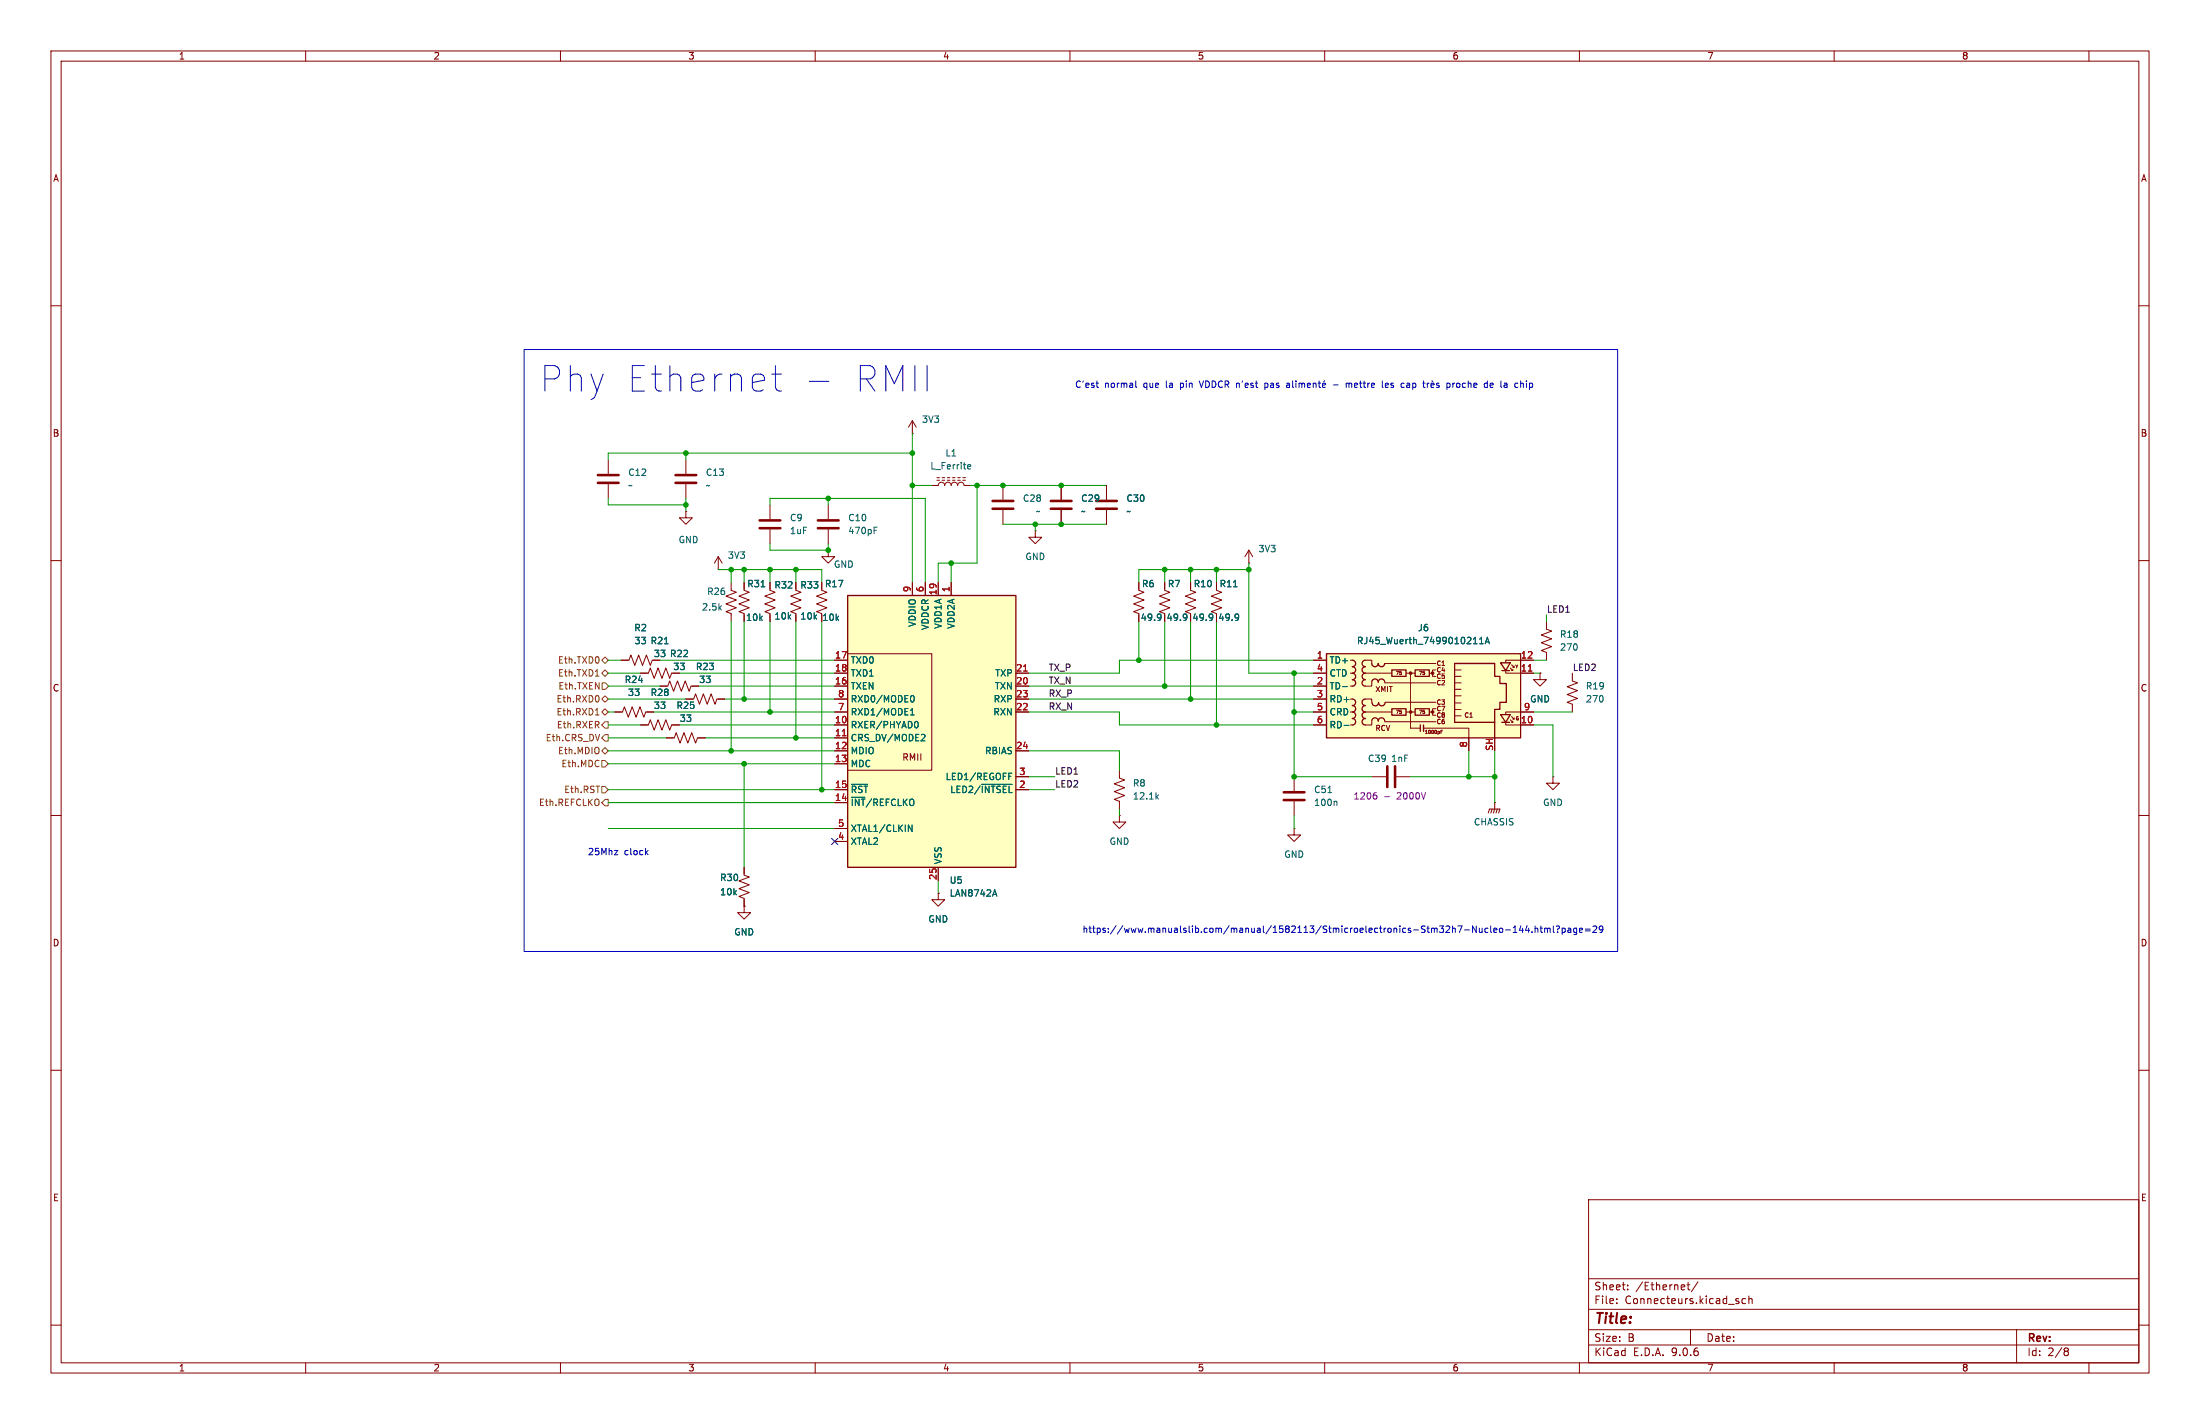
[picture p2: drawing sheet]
<svg xmlns="http://www.w3.org/2000/svg" width="432mm" height="279mm" viewBox="0 0 432 279" stroke-linecap="round" stroke-linejoin="round" font-family="sans-serif">
<g fill="none" stroke="#840000" stroke-width=".2">
<path d="M10 10h411.8v259.4h-411.8zM12 12h407.8v255.4h-407.8zM60 10v2M110 10v2M160 10v2M210 10v2M260 10v2M310 10v2M360 10v2M410 10v2M10 60h2M419.8 60h2"/>
<path d="M119.4 90.2v2.8M119.4 95v2.8M10 110h2M146 114.3v1.5l1.1 .4-2.1 .8 2.1 .7-2.1 .8 2.1 .8-2.1 .7 1 .4M233.7 114.3v1.5l1 .4-2 .8 2 .7-2 .8 2 .8-2 .7 1 .4M238.8 114.3v1.5l1 .4-2.1 .8 2.1 .7-2.1 .8 2.1 .8-2.1 .7 1.1 .4M419.8 110h2M120.6 139.7h1.6l.4-1 .7 2 .8-2 .7 2 .8-2 .8 2 .3-1h1.6M10 160h2M419.8 160h2M10 210h2M419.8 210h2"/>
<path d="M311.8 235.4h108v32h-108zM10 260h2M311.8 256.9h108M311.8 250.9h108M317.3 255.6v.2M317.3 254.9v.1M319.5 252.9v.2M319.5 252.2v.1M331.1 252.1h.6M331.3 251.6v1.3l.4 .2M333.3 251.5l-1.3 1.9M341.1 255.3l.2 .2-.2 .3"/>
<path d="M341.1 254.8l.2 .1M342.6 254.9l-.4-.1-.3 .3 .1 .6h.6M343.3 254.9l.2-.1 .3 .1 .1 .9M343.3 254.3v1.5M419.8 260h2M60 267.4v2M110 267.4v2M160 267.4v2M210 267.4v2M260 267.4v2M310 267.4v2M311.8 263.9h108"/>
<path d="M311.8 260.9h108M331.8 260.9v3M360 267.4v2M395.8 260.9v6.5M405.4 264.5l.4 .1 .2 .2-.3 .3M405.4 265.1h.3M405.7 265.1l.2 .2 .1 .4-.2 .2-.4 .1M410 267.4v2"/>
</g>
<path d="M149.4 115.1h.7M242.1 115.1h.7M237.9 120.5l.1 .7-.1 .4M238 121l-.1 .2M243 120.5l.1 .7-.2 .4M243.1 121l-.1 .2" fill="none" stroke="#006464" stroke-width=".2"/>
<path d="M117.3 93.2h4.1M117.3 94.7h4.1" fill="none" stroke="#840000" stroke-width=".51"/>
<path d="M260.3 128.3h38.1v16.5h-38.1z" fill="#ffffc2"/>
<g fill="#840000" stroke="#840000" stroke-width=".2">
<circle cx="276.9" cy="132.1" r=".25"/>
<circle cx="276.9" cy="139.7" r=".25"/>
<circle cx="281.2" cy="132.1" r=".25"/>
<circle cx="281.2" cy="139.7" r=".25"/>
</g>
<g fill="none" stroke="#840000" stroke-width=".2">
<path d="M134.6 90.2v2.8M134.6 95v2.8M151.1 99.1v2.8M162.6 99.1v2.8M179.1 85.1h.1M179.1 82.6l-.8 1.2M179.1 82.6l.7 1.2M179.1 82.6v2.5M182.9 95.3l1.3-.1a.63 .63 0 0 1 .6-.6 .63 .63 0 0 1 .6 .7v-.1a.63 .63 0 0 1 .7-.6 .63 .63 0 0 1 .6 .7v-.1a.63 .63 0 0 1 .6-.6 .63 .63 0 0 1 .7 .7v-.1a.63 .63 0 0 1 .6-.6 .63 .63 0 0 1 .6 .7h1.3M183.9 94.2h.5M183.9 93.7h.5M184.9 94.2h.5"/>
<path d="M184.9 93.7h.5M185.9 94.2h.5M185.9 93.7h.5M186.9 94.2h.6M186.9 93.7h.6M188 94.2h.5M188 93.7h.5M189 94.2h.5M189 93.7h.5M196.8 95.3v2.7M208.3 95.3v2.7M217.2 95.3v2.7"/>
<path d="M134.6 100.3v1.3h1.3l-1.3 1.3-1.3-1.3h1.3M134.6 100.3h.1M141 111.8h.1M141 109.2l-.8 1.3M141 109.2l.7 1.3M141 109.2v2.6M143.5 114.3v1.5l1 .4-2 .8 2 .7-2 .8 2 .8-2 .7 1 .4v1.5M151.1 114.3v1.5l1 .4-2 .8 2 .7-2 .8 2 .8-2 .7 1 .4v1.5M151.1 103.9v2.8M156.2 114.3v1.5l1 .4-2 .8 2 .7-2 .8 2 .8-2 .7 1 .4v1.5M161.3 114.3v1.5l1 .4-2 .8 2 .7-2 .8 2 .8-2 .7 1 .4M162.6 108v1.2h1.2l-1.2 1.3-1.3-1.3h1.3"/>
<path d="M162.6 108h.1M162.6 103.9v2.8M196.8 100.1v2.8M203.2 104.1v1.3h1.3l-1.3 1.3-1.3-1.3h1.3M203.2 104.1h.1M208.3 100.1v2.8M217.2 100.1v2.8M223.5 114.3v1.5l1 .4-2 .8 2 .7-2 .8 2 .8-2 .7 1 .4M228.6 114.3v1.5l1 .4-2 .8 2 .7-2 .8 2 .8-2 .7 1 .4M245.1 110.5h.1M245.1 108l-.8 1.2M245.1 108l.8 1.2"/>
<path d="M245.1 108v2.5M121.9 129.5h1.5l.4-1 .8 2.1 .7-2.1 .8 2.1 .8-2.1 .7 2.1 .4-1.1M125.7 132.1h1.6l.3-1 .8 2 .8-2 .7 2 .8-2 .7 2 .4-1M129.5 134.6h1.6l.3-1 .8 2 .8-2 .7 2 .8-2 .8 2 .3-1h1.6M134.6 137.2h1.5l.4-1.1 .8 2.1 .7-2.1 .8 2.1 .8-2.1 .7 2.1 .4-1h1.5M257.8 132.1h2.5M257.8 139.7h2.5M257.8 129.5h2.5M257.8 134.6h2.5M257.8 137.2h2.5M265 132.1h.4M265 139.7h.4"/>
<path d="M265 129.5h.4M265 134.6h.4M265 137.2h.4M268 129.5h1.2v.7M268 137.2h1.2v.6M268 132.1h5.2M268 139.7h5M269.2 134v.6h-1.2M271.8 130.2h10M271.8 134h10M271.9 137.8h9.9M276 132.1h1.7"/>
<path d="M276 139.7h1.7M276.9 132.1v10.8h1.9M280.7 132.1h.5M280.7 139.7h.5M281.8 131.4h-.6v1.3h.6M281.8 139.1h-.6v1.2h.6M285.5 134h1.3M285.5 135.3h1.3M285.5 136.5h1.3M285.5 137.9h1.3M285.5 139.2h1.3M285.5 131.4h1.3"/>
<path d="M285.5 132.7h1.3M295.5 131.6v.5h5.5M296.4 131.1l.5 .5h-.2M296.7 130.4l.5 .5h-.3M296.9 131.3v.3M301 129.5h-5.5v.5M301 139.7h-5.5v.5M302.3 132.1v1.3h1.2l-1.2 1.2-1.3-1.2h1.3M302.3 132.1h.1M303.5 121.9v1.5l1 .4-2 .8 2 .7-2 .8 2 .8-2 .7 1 .4v1.5M308.6 132.1v1.5l1 .4-2 .7 2 .8-2 .8 2 .7-2 .8 1 .4v1.5M125.7 142.2h1.6l.3-1 .8 2.1 .8-2.1 .7 2.1 .8-2.1 .7 2.1 .4-1.1h1.5"/>
<path d="M130.8 144.8h1.5l.4-1 .8 2 .7-2 .8 2 .8-2 .7 2 .4-1h1.5M219.7 151.1v1.6l1 .3-2 .8 2 .8-2 .7 2 .8-2 .7 1 .4v1.6M254 152.4v2.8M254 157.2v2.8M257.8 142.2h2.5M265 142.2h.4M269.2 141.6v.6h-1.2M269.2 152.4h2.8M271.8 141.6h10M274.1 152.4h2.8M279.4 142.9h8.9v4.4M282.8 143.6h.2"/>
<path d="M283.1 143.3h-.3v.6M285.5 140.5h1.3M292.1 159.5l.3-.7h2l-.3 .7M292.9 158.8l-.3 .7M293.4 157.5v1.3l-.3 .7M293.4 157.5h.1M293.9 158.8l-.3 .7M295.5 141.7v.5h5.5M296.4 141.2l.5 .5h-.2M296.7 140.6l.5 .5h-.3M296.9 141.5v.2M304.8 152.4v1.3h1.3l-1.3 1.2-1.3-1.2h1.3"/>
<path d="M304.8 152.4h.1M219.7 160v1.3h1.3l-1.3 1.3-1.3-1.3h1.3M219.7 160h.1M254 162.6v1.2h1.3l-1.3 1.3-1.3-1.3h1.3M254 162.6h.1"/>
</g>
<g fill="none" stroke="#840000" stroke-width=".25">
<path d="M260.3 128.3h38.1v16.5h-38.1zM265.4 137.2a.64 .64 0 0 1 .7 .6 .64 .64 0 0 1-.7 .6 .64 .64 0 0 1 .7 .7 .64 .64 0 0 1-.7 .6 .64 .64 0 0 1 .7 .6 .64 .64 0 0 1-.7 .7 .64 .64 0 0 1 .7 .6 .64 .64 0 0 1-.7 .6M265.4 129.5a.64 .64 0 0 1 .7 .7 .64 .64 0 0 1-.7 .6M265.4 130.8h.1a.64 .64 0 0 1 .6 .7 .64 .64 0 0 1-.7 .6 .63 .63 0 0 1 .7 .6 .63 .63 0 0 1-.7 .7 .63 .63 0 0 1 .7 .6 .63 .63 0 0 1-.7 .6M268 129.5l-.1 .1a.63 .63 0 0 0-.6 .6 .63 .63 0 0 0 .7 .6h-.1a.63 .63 0 0 0-.6 .7 .63 .63 0 0 0 .7 .6h-.1a.63 .63 0 0 0-.6 .6 .63 .63 0 0 0 .7 .7h-.1a.63 .63 0 0 0-.6 .6 .63 .63 0 0 0 .7 .6M268 137.2h-.1a.63 .63 0 0 0-.6 .6 .63 .63 0 0 0 .7 .6h-.1a.63 .63 0 0 0-.6 .7 .63 .63 0 0 0 .7 .6h-.1a.63 .63 0 0 0-.6 .7 .63 .63 0 0 0 .7 .6h-.1a.63 .63 0 0 0-.6 .7 .63 .63 0 0 0 .7 .5M271.8 130.2a.63 .63 0 0 1-.7 .6 .63 .63 0 0 1-.6-.6 .63 .63 0 0 1-.7 .6 .63 .63 0 0 1-.6-.6M271.8 133.9a.64 .64 0 0 0-.7-.7 .64 .64 0 0 0-.6 .7 .64 .64 0 0 0-.6-.7 .64 .64 0 0 0-.7 .7M271.8 137.9a.63 .63 0 0 1-.6 .6 .63 .63 0 0 1-.6-.6 .63 .63 0 0 1-.7 .6 .63 .63 0 0 1-.6-.6M273.2 131.4h2.8v1.3h-2.8zM273.2 139.1h2.8v1.2h-2.8zM277.7 131.4h2.8v1.3h-2.8z"/>
<path d="M277.7 139.1h2.8v1.2h-2.8zM285.5 130.2h7.9v2.5h1v1.4h1.3v3.7h-1.3v1.4h-1v2.5h-7.9zM294.5 130h1.9l-.9 1.6zM294.8 131.6h1.5M271.8 141.5a.64 .64 0 0 0-.7-.7 .64 .64 0 0 0-.6 .7 .64 .64 0 0 0-.6-.7 .64 .64 0 0 0-.7 .7M278.8 142.2v1.3M279.4 142.2v1.3M293.4 141.7v3.1M294.5 140.2h1.9l-.9 1.5zM294.8 141.7h1.5"/>
</g>
<g fill="none" stroke="#006464" stroke-width=".2">
<path d="M190.1 91.2h.4v.3l-.6 .1M190.5 92h-.4M171.6 104.1h.4M171.6 103.4h.6M130.4 126.3h.7M227.8 120.5l.1 .7-.2 .4M227.9 121l-.1 .2M232.8 120.5l.2 .7-.2 .4M233 121l-.2 .2M263.5 134.7h1M289.2 126.3h.7M290.4 126.3h.7"/>
<path d="M290.4 125.4l.4-.4v1.3M291.5 126.3l.4-1.3 .4 1.3M291.6 125.9h.6M227 156.3l.4 .5M227.4 155.9l-.5 .5M260.6 155.5h.8M262.2 157.2l.2 .2v.7M263.8 142.3h1"/>
</g>
<path d="M300 131.7h.7" fill="none" stroke="#a90000" stroke-width=".2"/>
<g fill="none" stroke="#840000" stroke-width=".51">
<path d="M132.6 93.2h4.1M132.6 94.7h4.1M194.8 98.3h4.1M194.8 99.8h4.1M206.2 98.3h4.1M206.2 99.8h4.1M215.1 98.3h4.1M215.1 99.8h4.1M149.1 102.1h4.1M149.1 103.6h4.1M160.5 102.1h4.1M160.5 103.6h4.1"/>
<path d="M252 155.4h4M252 157h4M272.3 150.4v4M273.8 150.4v4"/>
</g>
<path d="M269.9 155.5h.2M270 156l.3 .2v.3l-.3 .3M271.8 156.3h.9" fill="none" stroke="#840084" stroke-width=".2"/>
<path d="M166.4 116.8h33v53.4h-33z" fill="#ffffc2"/>
<path d="M166.4 116.8h33v53.4h-33z" fill="none" stroke="#840000" stroke-width=".25"/>
<g fill="none" stroke="#840000" stroke-width=".2">
<path d="M208.3 95.3v2.7M217.2 95.3v2.7M146 114.3v1.3M151.1 114.3v1.3M156.2 114.3v1.3M161.3 114.3v1.3M179.1 114.3v2.5M181.6 114.3v2.5M184.1 114.3v2.5M186.7 114.3v2.5M208.3 100.1v2.8M217.2 100.1v2.8"/>
<path d="M223.5 114.3v1.3M228.6 114.3v1.3M233.7 114.3v1.3M238.8 114.3v1.3M120.6 139.7h1.3M121.9 129.5h1.3M125.7 132.1h1.3M127 139.7h1.3M129.5 134.6h1.3M134.6 137.2h1.3M135.9 134.6h1.3M141 137.2h1.2"/>
<path d="M151.1 120.7v1.2M156.2 120.7v1.2M163.8 129.5h2.6M163.8 132.1h2.6M163.8 134.6h2.6M163.8 137.2h2.6M163.8 139.7h2.6M166.4 128.3h16.5v22.8h-16.5M199.4 132.1h2.5M199.4 134.6h2.5M199.4 137.2h2.5M199.4 139.7h2.5"/>
<path d="M257.8 129.5h2.5M257.8 132.1h2.5M257.8 134.6h2.5M257.8 137.2h2.5M257.8 139.7h2.5M298.4 129.5h2.6M298.4 132.1h2.6M298.4 139.7h2.6M302.3 132.1h.1M125.7 142.2h1.3M130.8 144.8h1.3M132.1 142.2h1.2"/>
<path d="M137.2 144.8h1.2M163.8 142.2h2.6M163.8 144.8h2.6M163.8 147.3h2.6M163.8 149.9h2.6M163.8 154.9h2.6M163.8 157.5h2.6M199.4 147.3h2.5M199.4 154.9h2.5M199.4 152.4h2.5M257.8 142.2h2.5M288.3 144.8v2.5"/>
<path d="M298.4 142.2h2.6M146 177.8v1.3h1.3l-1.3 1.2-1.2-1.2h1.2M146 177.8h.1M146 170.2v1.5l1.1 .4-2.1 .7 2.1 .8-2.1 .8 2.1 .7-2.1 .8 1 .4v1.5M163.8 162.6h2.6M163.8 165.1h2.6M184.1 175.3v1.2h1.3l-1.3 1.3-1.2-1.3h1.2M184.1 175.3h.1M184.1 170.2v2.5"/>
</g>
<g fill="none" stroke="#006464" stroke-width=".2">
<path d="M149.4 115.1h.7M242.1 115.1h.7M130.4 126.3h.7M178.7 139.4l.4-.4v1.3M178.9 136.5h.1a.68 .68 0 0 1 .5 .6 .68 .68 0 0 1-.5 .6h-.1M227.8 120.5l.1 .7-.2 .4M227.9 121l-.1 .2M232.8 120.5l.2 .7-.2 .4M233 121l-.2 .2M237.9 120.5l.1 .7-.1 .4M238 121l-.1 .2M243 120.5l.1 .7-.2 .4"/>
<path d="M243.1 121l-.1 .2M263.5 134.7h1M289.2 126.3h.7M290.4 126.3h.7M290.4 125.4l.4-.4v1.3M291.5 126.3l.4-1.3 .4 1.3M291.6 125.9h.6M167.1 153.9h3.2M178.7 140.3h.7M179.8 141.5a.68 .68 0 0 1 .4 .7 .68 .68 0 0 1-.4 .6M181.3 144.1l.3 .2-.1 .3-.7 .8h.8M192.6 153.9h6.1"/>
<path d="M198 152.3h.4M198 151.7h.6M263.8 142.3h1M178.3 161.9l.7 1.2v-1.2M194.9 175.5h.6M195.2 174.6l.5 1.2"/>
</g>
<path d="M200.9 131.7h.7M300 131.7h.7M165.3 144.4h.8" fill="none" stroke="#a90000" stroke-width=".2"/>
<g fill="none" stroke="#725600" stroke-width=".2">
<path d="M116.9 132.7h.7M117.5 136.7v.8M118.1 137.2l.6-.7 .7 .7-.7 .6zM118.1 132.1l.6-.7 .7 .7-.7 .6zM118.1 129.5l.6-.6 .7 .6-.7 .7zM118.1 139.7l.6-.6 .7 .6-.7 .6zM118.2 134h.6l.6 .6-.6 .7h-.6zM116.9 140.3h.7M118.1 157.5l.6-.7h.7v1.3h-.7zM118.1 147.3l.6-.6 .7 .6-.7 .7zM118.1 154.3h.6l.7 .6-.7 .7h-.6zM118.1 149.2h.6l.7 .7-.7 .6h-.6z"/>
<path d="M118.7 144.1h.7v1.3h-.7l-.6-.6zM118.7 141.6h.7v1.3h-.7l-.6-.7z"/>
</g>
<g fill="none" stroke="#009600" stroke-width=".2">
<path d="M119.4 97.8v1.3h15.2M134.6 88.9v1.3M134.6 97.8v2.5M151.1 99.1v-1.3h30.5v16.5M162.6 97.8v1.3M179.1 88.9h-59.7v1.3M179.1 95.3h3.8M179.1 85.1v29.2M190.5 95.3h26.7M191.8 95.3v15.2h-7.7v3.8M141 111.8h20.3v2.5M143.5 111.8v2.5"/>
<path d="M146 111.8v2.5M151.1 106.7v1.3h11.5v-1.3M151.1 111.8v2.5M156.2 111.8v2.5M186.7 110.5v3.8M196.8 102.9h20.4M203.2 102.9v1.2M228.6 111.8v2.5M233.7 111.8v2.5M238.8 111.8v2.5M245.1 110.5v21.6h12.7M245.1 111.8h-21.6v2.5"/>
<path d="M119.4 129.5h2.5M119.4 139.7h1.2M119.4 132.1h6.3M119.4 137.2h15.2M119.4 134.6h10.1M128.3 139.7h35.5M129.5 129.5h34.3M133.3 132.1h30.5M137.2 134.6h26.6M142.2 137.2h21.6M143.5 121.9v25.4M146 121.9v15.3"/>
<path d="M151.1 121.9v17.8M156.2 121.9v22.9M161.3 121.9v33M201.9 139.7h17.8v2.5h38.1M201.9 134.6h55.9M201.9 137.2h55.9M223.5 121.9v7.6M228.6 121.9v12.7M233.7 121.9v15.3M238.8 121.9v20.3M254 132.1v20.3h15.2M254 139.7h3.8"/>
<path d="M257.8 129.5h-38.1v2.6h-17.8M301 129.5h2.5M301 139.7h7.6M301 132.1h1.3M303.5 120.7v1.2M119.4 142.2h6.3M119.4 144.8h11.4M119.4 157.5h44.4M119.4 147.3h44.4M119.4 154.9h44.4M119.4 149.9h44.4M133.3 142.2h30.5"/>
<path d="M138.4 144.8h25.4M146 149.9v20.3M201.9 147.3h17.8v3.8M201.9 154.9h5.1M201.9 152.4h5.1M219.7 158.8v1.2M276.9 152.4h16.5M288.3 147.3v5.1M293.4 147.3v10.2M301 142.2h3.8v10.2M119.4 162.6h44.4M184.1 172.7v2.6"/>
<path d="M254 160v2.6"/>
</g>
<path d="M163.2 164.5l1.2 1.2M164.4 164.5l-1.2 1.2" fill="none" stroke="#000084" stroke-width=".2"/>
<g fill="none" stroke="#0000c2" stroke-width=".2">
<path d="M102.9 68.6h214.6v118.1h-214.6zM151.5 73.4h1.9M152.2 71.7v4.3l.2 .5 .5 .2h.5M158.9 74.8h3.8M215.1 75.2h.5M215.4 76h.2M222.9 74.8v1l.2 .2M235.4 74.8l.4 1.2M248.3 75.2h.3l.2 .1M248.3 75.2v1.2M248.8 75.9l-.2 .1h-.3M252.7 75.2l.4 .2v.6"/>
<path d="M253.1 76h-.4M253.1 75.5h-.4M253.7 74.8v1l.2 .2M254.4 74.8v.1M254.4 75.2v.8M255 75.3l.3-.1 .2 .2M255 75.2v.8M255.5 75.4l.2-.2h.3l.1 .8M255.5 75.4v.6M256.6 75.6l.6-.1v-.3h-.4l-.2 .2 .1 .6h.5M257.8 75.3l.4-.1 .1 .8M257.8 75.2v.8"/>
<path d="M258.7 75.2h.5M258.9 74.8v1l.3 .2M259.6 75.6l.6-.1-.1-.3h-.3l-.2 .2v.6h.5M260 74.7l-.2 .2M261.7 75.5h1M264.2 75.3l.4-.1 .2 .2M264.2 75.2v.8M264.8 75.4l.2-.2h.3v.8M264.8 75.4v.6M265.9 75.6l.6-.1-.1-.3h-.4l-.1 .2v.6h.5M266.8 75.2h.5M267 74.8v1l.3 .2"/>
<path d="M267.6 75.2h.4M267.7 74.8v1l.3 .2M268.5 75.2v.8M268.8 75.2l-.3 .2M269.2 75.6l.6-.1-.1-.3h-.3l-.2 .2v.6h.5M271.3 74.8v1l.2 .2M271.9 75.6l.6-.1v-.3h-.4l-.2 .2 .1 .6h.5M276.1 75.2h.5M276.6 75.5h-.3l-.2 .2v.3h.5M280.4 75.2h.1M280.9 75.6l.6-.1-.1-.3h-.4l-.1 .2v.6h.5M281 74.7l.2 .2"/>
<path d="M282.4 75.2h-.3l-.2 .2 .1 .1 .4 .2v.3h-.5M284 75.2h.4l.2 .2-.1 .6h-.5M284 75.2v1.2M285.2 75.2v.8M285.5 75.2l-.3 .2M285.9 75.3v.6M292.5 75.6l.6-.1-.1-.3h-.4l-.1 .2v.6h.5M299.6 74.8v.1M299.6 75.2v.8M120.6 166.9h.7l-.7 .8h.7M126.8 167.2l.4 .5M127.2 166.9l-.5 .5"/>
<path d="M292.6 181.7v1.1l.2 .2M293.2 182.5l.6-.1-.1-.2-.3-.1-.2 .2 .1 .6h.4M294.3 182.2l.2-.1 .4 .1v.5l-.1 .2-.5-.1zM295.5 182.5h1M297 183h.7M297 182l.4-.3v1.3M298.5 181.6l-.3 .9h.8M298.8 182.1v.9M299.7 181.6l-.3 .9h.8M300 182.1v.9M300.7 182.8v.2M301.3 182.2h.5v.8"/>
<path d="M301.3 181.7v1.3M302.3 182.1h.4M302.4 181.7v1.1l.3 .2M303.2 182.2l.3-.1 .2 .2M303.2 182.1v.9M303.7 182.3l.2-.2 .3 .1 .1 .8M303.7 182.3v.7M304.9 181.7v1.1l.1 .2M305.5 181.7h.4l.2 .2-.4 .6M305.7 182.8v.2M306.6 182.2l.4-.1 .2 .3-.1 .5h-.5M306.6 182.1v1.3"/>
<path d="M307.8 182.2h.5v.8M308.3 182.4l-.4 .1-.2 .2 .2 .3 .4-.1M309.5 182.2l-.4-.1-.2 .3 .1 .5h.5M309.5 182.1v1l-.3 .3-.3-.1M310 182.5l.6-.1v-.2l-.4-.1-.2 .2 .1 .6h.5M311.2 182.3h.9M311.2 182.7h.9M312.7 181.8l.5-.1 .2 .3-.8 1h.8M314.6 182.2l-.2 .3-.4-.1-.1-.2v-.4l.5-.1 .2 .2-.1 .8-.1 .2-.4 .1"/>
</g>
<g fill="#009600" stroke="#009600" stroke-width=".2">
<circle cx="228.6" cy="111.8" r=".46"/>
<circle cx="233.7" cy="111.8" r=".46"/>
<circle cx="245.1" cy="111.8" r=".46"/>
<circle cx="293.4" cy="152.4" r=".46"/>
<circle cx="288.3" cy="152.4" r=".46"/>
<circle cx="146" cy="111.8" r=".46"/>
<circle cx="143.5" cy="111.8" r=".46"/>
<circle cx="151.1" cy="111.8" r=".46"/>
<circle cx="162.6" cy="108" r=".46"/>
<circle cx="179.1" cy="88.9" r=".46"/>
<circle cx="162.6" cy="97.8" r=".46"/>
<circle cx="134.6" cy="99.1" r=".46"/>
<circle cx="134.6" cy="88.9" r=".46"/>
<circle cx="156.2" cy="111.8" r=".46"/>
<circle cx="179.1" cy="95.3" r=".46"/>
<circle cx="254" cy="152.4" r=".46"/>
<circle cx="186.7" cy="110.5" r=".46"/>
<circle cx="254" cy="132.1" r=".46"/>
<circle cx="254" cy="139.7" r=".46"/>
<circle cx="233.7" cy="137.2" r=".46"/>
<circle cx="238.8" cy="142.2" r=".46"/>
<circle cx="223.5" cy="129.5" r=".46"/>
<circle cx="228.6" cy="134.6" r=".46"/>
<circle cx="146" cy="137.2" r=".46"/>
<circle cx="156.2" cy="144.8" r=".46"/>
<circle cx="161.3" cy="154.9" r=".46"/>
<circle cx="151.1" cy="139.7" r=".46"/>
<circle cx="146" cy="149.9" r=".46"/>
<circle cx="143.5" cy="147.3" r=".46"/>
<circle cx="191.8" cy="95.3" r=".46"/>
<circle cx="203.2" cy="102.9" r=".46"/>
<circle cx="238.8" cy="111.8" r=".46"/>
<circle cx="196.8" cy="95.3" r=".46"/>
<circle cx="208.3" cy="102.9" r=".46"/>
<circle cx="208.3" cy="95.3" r=".46"/>
</g>
<g font-size="7" fill="#0000c2">
<text x="105.7" y="77.2">Phy Ethernet</text>
<text x="165.9" y="77.2">RMII</text>
</g>
<text font-size="2.8" fill="#840000" x="312.8" y="260.3">Title:</text>
<g font-size="2.1" fill="#840000">
<text x="312.8" y="256.1">File:</text>
<text x="312.8" y="253.4">Sheet:</text>
<text x="318.9" y="256.1">Connecteurs.kicad_sch</text>
<text x="321" y="253.4">/Ethernet/</text>
<text x="312.8" y="263.5">Size:</text>
<text x="319.5" y="263.5">B</text>
<text x="334.8" y="263.5">Date:</text>
<text x="397.8" y="263.7">Rev:</text>
<text x="312.8" y="266.3">KiCad</text>
<text x="320.5" y="266.3">E.D.A.</text>
<text x="328.1" y="266.3">9.0.6</text>
<text x="397.8" y="266.3">Id:</text>
<text x="401.9" y="266.3">2/8</text>
</g>
<g font-size="1.8" fill="#840000">
<text x="35" y="11.9">1</text>
<text x="85" y="11.9">2</text>
<text x="135" y="11.9">3</text>
<text x="185" y="11.9">4</text>
<text x="235" y="11.9">5</text>
<text x="285" y="11.9">6</text>
<text x="335" y="11.9">7</text>
<text x="385" y="11.9">8</text>
<text x="10.3" y="35.9">A</text>
<text x="420.1" y="35.9">A</text>
<text x="10.3" y="85.9">B</text>
<text x="420.1" y="85.9">B</text>
<text x="146.3" y="122">10k</text>
<text x="161.3" y="122">10k</text>
<text x="223.8" y="122">49.9</text>
<text x="228.9" y="122">49.9</text>
<text x="233.9" y="122">49.9</text>
<text x="239" y="122">49.9</text>
<text x="10.3" y="135.9">C</text>
<text x="420.1" y="135.9">C</text>
<text x="177" y="149.5">RMII</text>
<text x="10.3" y="185.9">D</text>
<text x="420.1" y="185.9">D</text>
<text x="10.3" y="235.9">E</text>
<text x="420.1" y="235.9">E</text>
<text x="35" y="269.3">1</text>
<text x="85" y="269.3">2</text>
<text x="135" y="269.3">3</text>
<text x="185" y="269.3">4</text>
<text x="235" y="269.3">5</text>
<text x="285" y="269.3">6</text>
<text x="335" y="269.3">7</text>
<text x="385" y="269.3">8</text>
</g>
<g font-size="1.8" fill="#0000c2">
<text x="210.9" y="76.3">C'est</text>
<text x="216.8" y="76.3">normal</text>
<text x="224.6" y="76.3">que</text>
<text x="229.1" y="76.3">la</text>
<text x="232.1" y="76.3">pin</text>
<text x="236.2" y="76.3">VDDCR n'est</text>
<text x="249.3" y="76.3">pas</text>
<text x="273.1" y="76.3">les</text>
<text x="277.1" y="76.3">cap</text>
<text x="286.4" y="76.3">proche</text>
<text x="294" y="76.3">de</text>
<text x="297.4" y="76.3">la</text>
<text x="300.4" y="76.3">chip</text>
<text x="115.3" y="168">25Mhz</text>
<text x="122.5" y="168">clock</text>
<text x="212.4" y="183.2">https://www.manualslib.com/manual/1582113/Stmicroelectronics-Stm32h7-Nucleo-144.html?page=29</text>
</g>
<g font-size="1.8" fill="#006464">
<text x="180.9" y="83.2">3V3</text>
<text x="185.5" y="89.8">L1</text>
<text x="123.2" y="93.6">C12</text>
<text x="138.4" y="93.6">C13</text>
<text x="182.5" y="92.3">L_Ferrite</text>
<text x="123.2" y="96.1">~</text>
<text x="138.4" y="96.1">~</text>
<text x="200.7" y="98.7">C28</text>
<text x="203.2" y="101.2">~</text>
<text x="212.1" y="101.2">~</text>
<text x="212.1" y="98.7">C29</text>
<text x="221" y="101.2">~</text>
<text x="221" y="98.7">C30</text>
<text x="133.1" y="106.8">GND</text>
<text x="154.9" y="102.5">C9</text>
<text x="154.9" y="105">1uF</text>
<text x="166.4" y="105">470pF</text>
<text x="166.4" y="102.5">C10</text>
<text x="142.8" y="109.8">3V3</text>
<text x="163.6" y="111.6">GND</text>
<text x="201.2" y="110.1">GND</text>
<text x="246.9" y="108.6">3V3</text>
<text x="137.7" y="120">2.5k</text>
<text x="138.7" y="116.9">R26</text>
<text x="146.6" y="115.4">R31</text>
<text x="151.9" y="115.7">R32</text>
<text x="157" y="115.7">R33</text>
<text x="161.8" y="115.4">R17</text>
<text x="224" y="115.4">R6</text>
<text x="229.1" y="115.4">R7</text>
<text x="234.2" y="115.4">R10</text>
<text x="239.3" y="115.4">R11</text>
<text x="124.4" y="124.1">R2</text>
<text x="151.9" y="121.8">10k</text>
<text x="157" y="121.8">10k</text>
<text x="179.9" y="123.1" transform="rotate(-90 179.9 123.1)">VDDIO</text>
<text x="182.5" y="123.7" transform="rotate(-90 182.5 123.7)">VDDCR</text>
<text x="185" y="123.5" transform="rotate(-90 185 123.5)">VDD1A</text>
<text x="187.6" y="123.5" transform="rotate(-90 187.6 123.5)">VDD2A</text>
<text x="278.2" y="124.1">J6</text>
<text x="306.1" y="125.3">R18</text>
<text x="124.4" y="126.6">33 R21</text>
<text x="128.2" y="129.1">33 R22</text>
<text x="132" y="131.7">33</text>
<text x="136.5" y="131.7">R23</text>
<text x="166.9" y="130.4">TXD0</text>
<text x="260.9" y="130.4">TD+</text>
<text x="266.2" y="126.6">RJ45_Wuerth_7499010211A</text>
<text x="306.1" y="127.9">270</text>
<text x="122.5" y="134.2">R24</text>
<text x="123.1" y="136.8">33</text>
<text x="127.6" y="136.8">R28</text>
<text x="137.1" y="134.2">33</text>
<text x="166.9" y="132.9">TXD1</text>
<text x="166.9" y="135.5">TXEN</text>
<text x="195.2" y="135.5">TXN</text>
<text x="195.2" y="132.9">TXP</text>
<text x="260.9" y="132.9">CTD</text>
<text x="260.9" y="135.5">TD-</text>
<text x="311.2" y="135.5">R19</text>
<text x="128.2" y="139.3">33</text>
<text x="132.7" y="139.3">R25</text>
<text x="133.3" y="141.8">33</text>
<text x="166.9" y="138">RXD0/MODE0</text>
<text x="166.9" y="140.6">RXD1/MODE1</text>
<text x="166.9" y="143.1">RXER/PHYAD0</text>
<text x="194.9" y="140.6">RXN</text>
<text x="194.9" y="138">RXP</text>
<text x="260.9" y="138">RD+</text>
<text x="260.9" y="140.6">CRD</text>
<text x="260.9" y="143.1">RD-</text>
<text x="300.2" y="138">GND</text>
<text x="311.2" y="138">270</text>
<text x="166.9" y="145.6">CRS_DV/MODE2</text>
<text x="166.9" y="148.2">MDIO</text>
<text x="193.2" y="148.2">RBIAS</text>
<text x="268.4" y="149.7">C39</text>
<text x="272.9" y="149.7">1nF</text>
<text x="166.9" y="150.7">MDC</text>
<text x="166.9" y="155.8">~{RST}</text>
<text x="185.5" y="153.3">LED1/REGOFF</text>
<text x="186.4" y="155.8">LED2/~{INTSEL}</text>
<text x="222.3" y="154.5">R8</text>
<text x="257.8" y="155.8">C51</text>
<text x="166.9" y="158.3">~{INT}/REFCLKO</text>
<text x="222.3" y="157.1">12.1k</text>
<text x="257.8" y="158.3">100n</text>
<text x="302.8" y="158.3">GND</text>
<text x="166.9" y="163.4">XTAL1/CLKIN</text>
<text x="166.9" y="166">XTAL2</text>
<text x="217.7" y="166">GND</text>
<text x="289.2" y="162.2">CHASSIS</text>
<text x="141.2" y="173.1">R30</text>
<text x="185" y="169.7" transform="rotate(-90 185 169.7)">VSS</text>
<text x="186.3" y="173.6">U5</text>
<text x="252" y="168.5">GND</text>
<text x="141.2" y="175.9">10k</text>
<text x="186.3" y="176.1">LAN8742A</text>
<text x="144" y="183.7">GND</text>
<text x="182.1" y="181.2">GND</text>
</g>
<g font-size="1.8" fill="#a90000">
<text x="178.8" y="116.3" transform="rotate(-90 178.8 116.3)">9</text>
<text x="181.4" y="116.3" transform="rotate(-90 181.4 116.3)">6</text>
<text x="183.9" y="116.9" transform="rotate(-90 183.9 116.9)">19</text>
<text x="186.4" y="116.3" transform="rotate(-90 186.4 116.3)">1</text>
<text x="163.8" y="129.3">17</text>
<text x="163.8" y="131.8">18</text>
<text x="199.3" y="131.8">21</text>
<text x="258.4" y="129.3">1</text>
<text x="258.4" y="131.8">4</text>
<text x="298.4" y="129.3">12</text>
<text x="298.4" y="131.8">11</text>
<text x="163.8" y="134.4">16</text>
<text x="164.4" y="136.9">8</text>
<text x="199.3" y="134.4">20</text>
<text x="199.3" y="136.9">23</text>
<text x="258.4" y="134.4">2</text>
<text x="258.4" y="136.9">3</text>
<text x="163.8" y="142">10</text>
<text x="164.4" y="139.4">7</text>
<text x="199.3" y="139.4">22</text>
<text x="258.4" y="139.4">5</text>
<text x="258.4" y="142">6</text>
<text x="298.4" y="142">10</text>
<text x="299" y="139.4">9</text>
<text x="163.8" y="144.5">11</text>
<text x="163.8" y="147.1">12</text>
<text x="163.8" y="149.6">13</text>
<text x="199.3" y="147.1">24</text>
<text x="288" y="146.8" transform="rotate(-90 288 146.8)">8</text>
<text x="293.1" y="147.4" transform="rotate(-90 293.1 147.4)">SH</text>
<text x="163.8" y="154.7">15</text>
<text x="200" y="152.1">3</text>
<text x="200" y="154.7">2</text>
<text x="163.8" y="157.2">14</text>
<text x="164.4" y="162.3">5</text>
<text x="164.4" y="164.8">4</text>
<text x="183.9" y="172.8" transform="rotate(-90 183.9 172.8)">25</text>
</g>
<g font-size="1.8" fill="#0f0f0f">
<text x="303.5" y="120.3">LED1</text>
<text x="205.7" y="131.7">TX_P</text>
<text x="308.6" y="131.7">LED2</text>
<text x="205.7" y="136.8">RX_P</text>
<text x="205.7" y="134.3">TX_N</text>
<text x="205.7" y="139.4">RX_N</text>
<text x="207" y="154.6">LED2</text>
<text x="207" y="152.1">LED1</text>
</g>
<g font-size="1.8" fill="#725600">
<text x="109.4" y="130.4">Eth.TXD0</text>
<text x="109.4" y="132.9">Eth.TXD1</text>
<text x="109.5" y="135.5">Eth.TXEN</text>
<text x="109.1" y="138">Eth.RXD0</text>
<text x="109.1" y="140.6">Eth.RXD1</text>
<text x="109.2" y="143.1">Eth.RXER</text>
<text x="107" y="145.6">Eth.CRS_DV</text>
<text x="109.4" y="148.2">Eth.MDIO</text>
<text x="110.1" y="150.7">Eth.MDC</text>
<text x="110.6" y="155.8">Eth.RST</text>
<text x="105.7" y="158.3">Eth.REFCLKO</text>
</g>
<g font-size="1.8" fill="#840084">
<text x="265.6" y="157.1">1206</text>
<text x="274.3" y="157.1">2000V</text>
</g>
<g font-size="1.4" fill="#840000">
<text x="269.8" y="136">XMIT</text>
<text x="269.8" y="143.6">RCV</text>
</g>
<g font-size="1.2" fill="#840000">
<text x="281.8" y="130.8">C1</text>
<text x="281.8" y="132.1">C4</text>
<text x="281.8" y="133.4">C5</text>
<text x="281.8" y="134.7">C2</text>
<text x="281.8" y="138.5">C3</text>
<text x="281.8" y="139.7">C7</text>
<text x="281.8" y="141">C8</text>
<text x="281.8" y="142.3">C6</text>
<text x="287.3" y="141">C1</text>
</g>
<g font-size=".9" fill="#840000">
<text x="297.3" y="131.4">Y</text>
<text x="273.8" y="132.6">75</text>
<text x="278.4" y="132.6">75</text>
<text x="273.8" y="140.2">75</text>
<text x="278.4" y="140.2">75</text>
<text x="297.3" y="141.5">G</text>
<text x="279.5" y="144.2">1000pF</text>
</g>
</svg>
